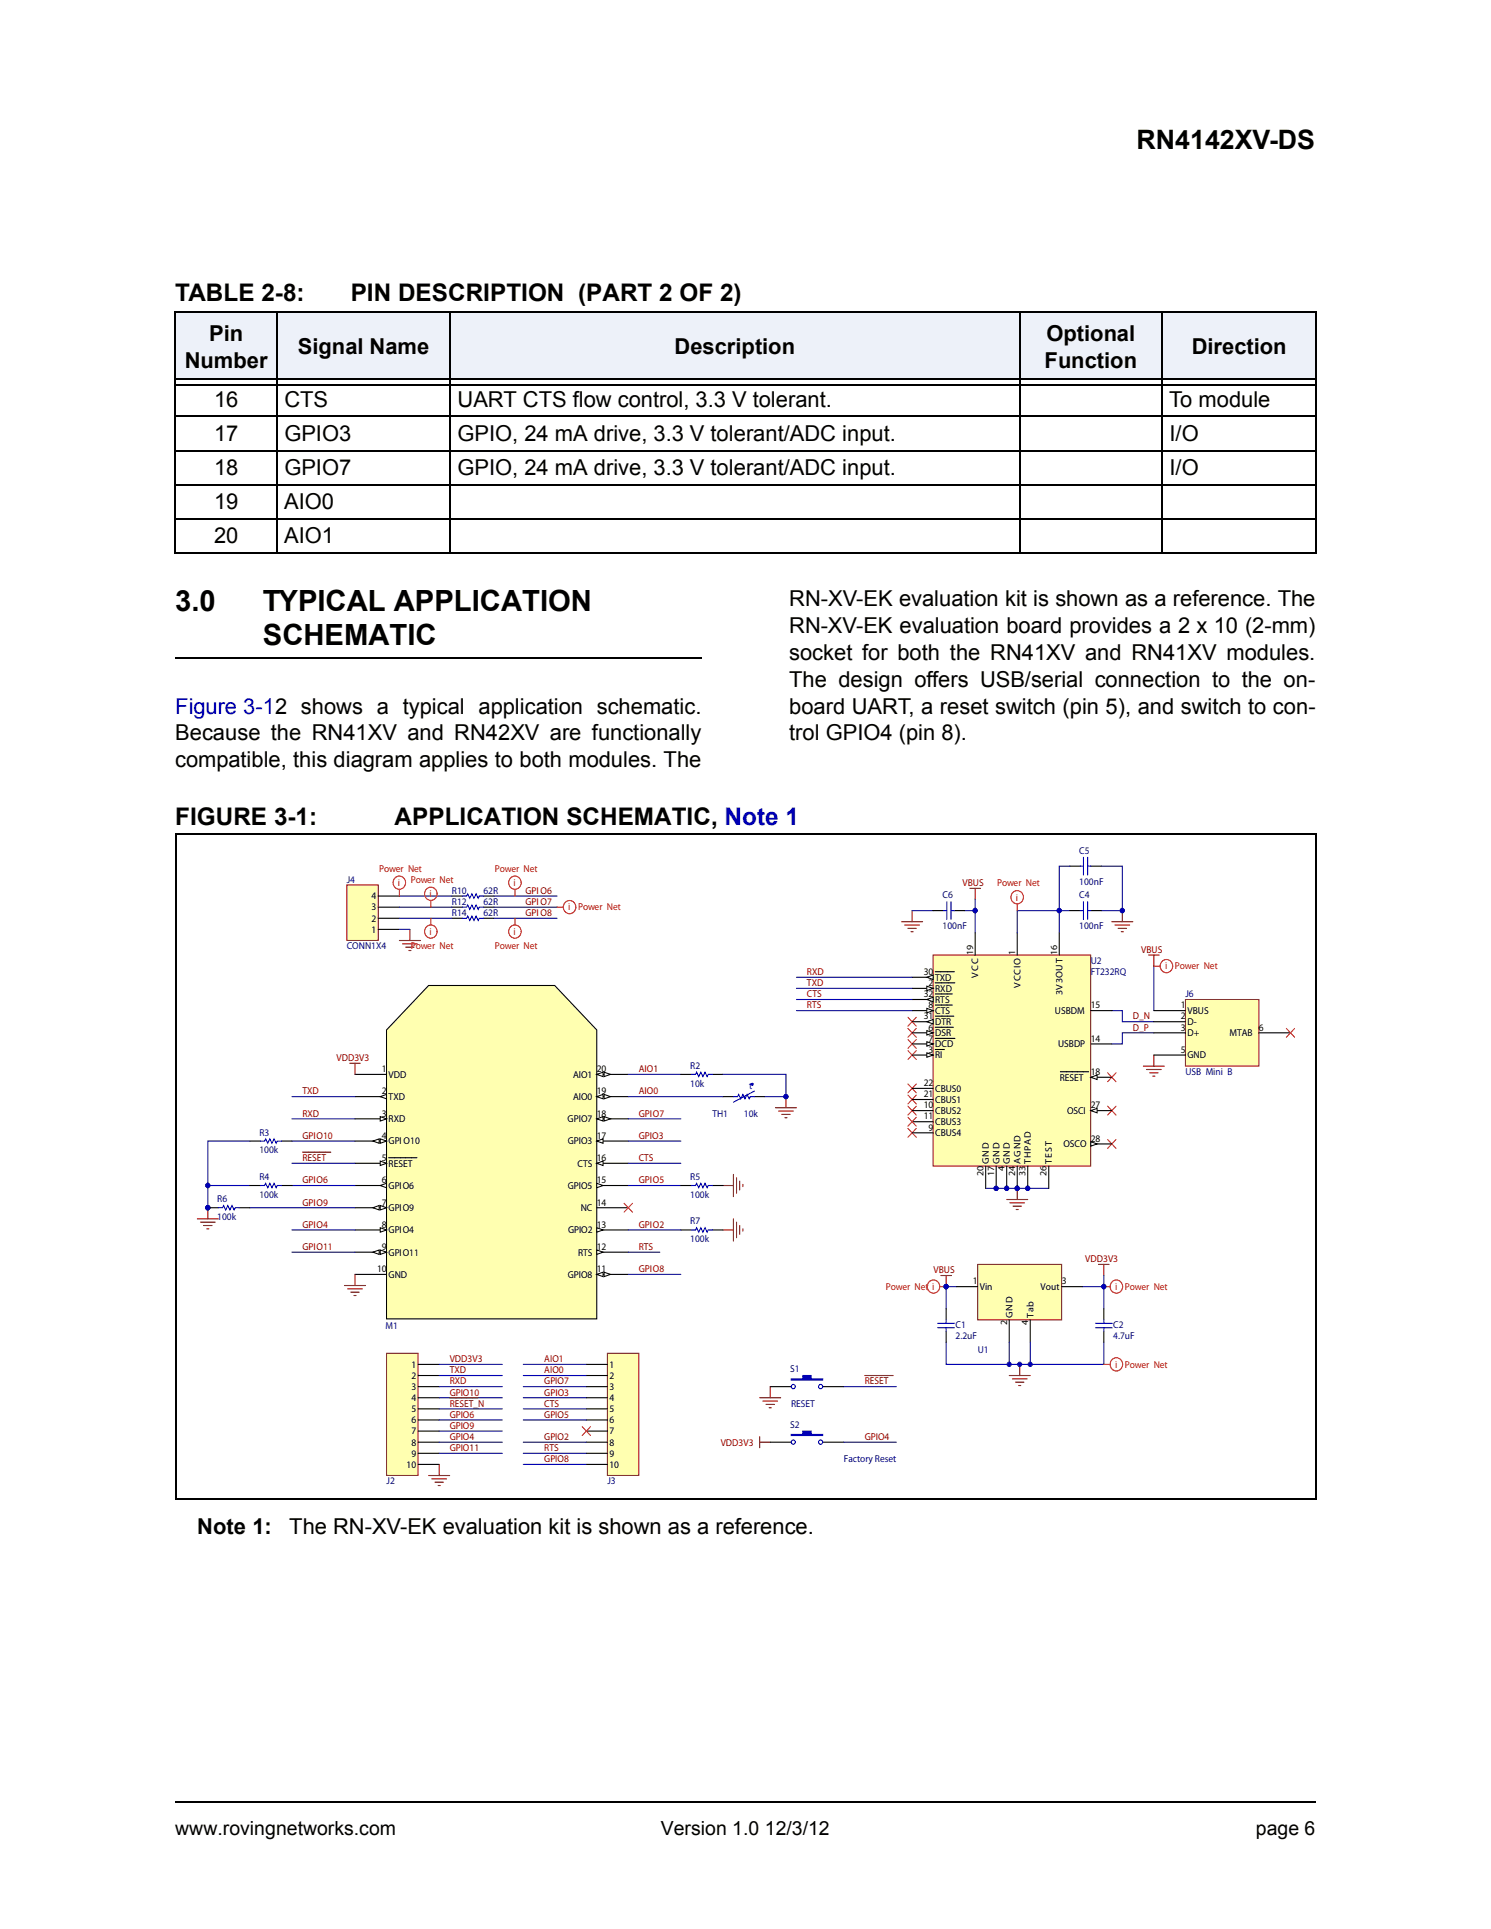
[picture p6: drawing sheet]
<svg xmlns="http://www.w3.org/2000/svg" width="216mm" height="279mm" viewBox="0 0 216 279" stroke-linecap="round" stroke-linejoin="round" font-family="sans-serif">
<path d="M25.4 261.1h165.1" fill="none" stroke="#000" stroke-width=".17"/>
<path d="M25.1 19.1h74v11.1h-74z" fill="#fff"/>
<path d="M25.4 95.2v.1z" fill="#000"/>
<path d="M25.4 95.2h76.2" fill="none" stroke="#000" stroke-width=".17"/>
<g fill="#edf1f9">
<path d="M25.4 45.1h14.8v9.8h-14.8z"/>
<path d="M40.1 45.1h25.2v9.8h-25.2z"/>
<path d="M65.2 45.1h82.5v9.8h-82.5z"/>
<path d="M147.6 45.1h20.8v9.8h-20.8z"/>
<path d="M168.3 45.1h22.4v9.8h-22.4z"/>
</g>
<g fill="none" stroke="#000" stroke-width=".17">
<path d="M25.3 45.1h165.4M25.4 45.2v34.8M25.5 54.9h165M25.5 55.8h165M40.1 45.1v35.1M65.2 45.1v35.1M147.6 45.1v35.1M168.3 45.1v35.1M190.6 45.2v34.8M25.3 60.3h165.4M25.3 65.3h165.4M25.3 70.2h165.4"/>
<path d="M25.3 75.1h165.4M25.3 80.1h165.4"/>
</g>
<path d="M28.5 122.5h159v92.9h-159z" fill="#fff"/>
<path d="M62.1 142.7h18.2l6.1 6.5v41.8h-30.4v-41.8z" fill-rule="evenodd" fill="#ffffb0"/>
<path d="M51.4 155.6h4.6M51.4 158.8h4.6M62.1 142.7h18.2l6.1 6.5v41.8h-30.4v-41.8z" fill="none" stroke="#000" stroke-width=".16"/>
<path d="M55.1 158.8l.9-.3v.7z" fill="#fffcf8"/>
<path d="M55.1 158.8l.9-.3v.7z" fill="none" stroke="#000" stroke-width=".14"/>
<path d="M51.4 162.1h4.6" fill="none" stroke="#000" stroke-width=".16"/>
<path d="M55.1 161.7l.9 .4-.9 .3z" fill="#fffcf8"/>
<path d="M55.1 161.7l.9 .4-.9 .3z" fill="none" stroke="#000" stroke-width=".14"/>
<path d="M51.4 165.3h4.6" fill="none" stroke="#000" stroke-width=".16"/>
<path d="M55.1 165l.9 .3-.9 .3z" fill="#fffcf8"/>
<path d="M55.1 165l.9 .3-.9 .3z" fill="none" stroke="#000" stroke-width=".14"/>
<path d="M54 165.3l.9-.3v.6z" fill="#fffcf8"/>
<path d="M54 165.3l.9-.3v.6z" fill="none" stroke="#000" stroke-width=".14"/>
<path d="M51.4 168.5h4.6" fill="none" stroke="#000" stroke-width=".16"/>
<path d="M55.1 168.2l.9 .3-.9 .3z" fill="#fffcf8"/>
<path d="M55.1 168.2l.9 .3-.9 .3z" fill="none" stroke="#000" stroke-width=".14"/>
<path d="M51.4 171.7h4.6M56.3 167.7h4.1" fill="none" stroke="#000" stroke-width=".16"/>
<path d="M55.1 171.7l.9-.3v.6z" fill="#fffcf8"/>
<path d="M55.1 171.7l.9-.3v.6z" fill="none" stroke="#000" stroke-width=".14"/>
<path d="M51.4 174.9h4.6" fill="none" stroke="#000" stroke-width=".16"/>
<path d="M55.1 174.6l.9 .3-.9 .4z" fill="#fffcf8"/>
<path d="M55.1 174.6l.9 .3-.9 .4z" fill="none" stroke="#000" stroke-width=".14"/>
<path d="M54 174.9l.9-.3v.7z" fill="#fffcf8"/>
<path d="M54 174.9l.9-.3v.7z" fill="none" stroke="#000" stroke-width=".14"/>
<path d="M51.4 178.2h4.6" fill="none" stroke="#000" stroke-width=".16"/>
<path d="M55.1 177.8l.9 .3-.9 .4z" fill="#fffcf8"/>
<path d="M55.1 177.8l.9 .4-.9 .3z" fill="none" stroke="#000" stroke-width=".14"/>
<path d="M51.4 181.4h4.6" fill="none" stroke="#000" stroke-width=".16"/>
<path d="M55.1 181l.9 .4-.9 .3z" fill="#fffcf8"/>
<path d="M55.1 181l.9 .4-.9 .3z" fill="none" stroke="#000" stroke-width=".14"/>
<path d="M54 181.4l.9-.4v.7z" fill="#fffcf8"/>
<path d="M54 181.4l.9-.4v.7z" fill="none" stroke="#000" stroke-width=".14"/>
<path d="M51.4 184.6h4.6M86.4 184.6h4.6" fill="none" stroke="#000" stroke-width=".16"/>
<path d="M86.4 184.6l.9-.3v.6z" fill="#fffcf8"/>
<path d="M86.4 184.6l.9-.3v.6z" fill="none" stroke="#000" stroke-width=".14"/>
<path d="M87.5 184.3l.9 .3-.9 .3z" fill="#fffcf8"/>
<path d="M87.5 184.3l.9 .3-.9 .3z" fill="none" stroke="#000" stroke-width=".14"/>
<path d="M86.4 181.4h4.6" fill="none" stroke="#000" stroke-width=".16"/>
<path d="M86.4 181l.9 .4-.9 .3z" fill="#fffcf8"/>
<path d="M86.4 181l.9 .4-.9 .3z" fill="none" stroke="#000" stroke-width=".14"/>
<path d="M86.4 178.2h4.6" fill="none" stroke="#000" stroke-width=".16"/>
<path d="M86.4 177.8l.9 .3-.9 .4z" fill="#fffcf8"/>
<path d="M86.4 177.8l.9 .4-.9 .3z" fill="none" stroke="#000" stroke-width=".14"/>
<path d="M86.4 174.9h4.6M86.4 171.7h4.6" fill="none" stroke="#000" stroke-width=".16"/>
<path d="M86.4 171.4l.9 .3-.9 .3z" fill="#fffcf8"/>
<path d="M86.4 171.4l.9 .3-.9 .3z" fill="none" stroke="#000" stroke-width=".14"/>
<path d="M86.4 168.5h4.6" fill="none" stroke="#000" stroke-width=".16"/>
<path d="M86.4 168.5l.9-.3v.6z" fill="#fffcf8"/>
<path d="M86.4 168.5l.9-.3v.6z" fill="none" stroke="#000" stroke-width=".14"/>
<path d="M86.4 165.3h4.6" fill="none" stroke="#000" stroke-width=".16"/>
<path d="M86.4 165.3l.9-.3v.6z" fill="#fffcf8"/>
<path d="M86.4 165.3l.9-.3v.6z" fill="none" stroke="#000" stroke-width=".14"/>
<path d="M86.4 162.1h4.6" fill="none" stroke="#000" stroke-width=".16"/>
<path d="M86.4 162.1l.9-.4v.7z" fill="#fffcf8"/>
<path d="M86.4 162.1l.9-.4v.7z" fill="none" stroke="#000" stroke-width=".14"/>
<path d="M87.5 161.7l.9 .4-.9 .3z" fill="#fffcf8"/>
<path d="M87.5 161.7l.9 .4-.9 .3z" fill="none" stroke="#000" stroke-width=".14"/>
<path d="M86.4 158.8h4.6" fill="none" stroke="#000" stroke-width=".16"/>
<path d="M86.4 158.8l.9-.3v.7z" fill="#fffcf8"/>
<path d="M86.4 158.8l.9-.3v.7z" fill="none" stroke="#000" stroke-width=".14"/>
<path d="M87.5 158.5l.9 .3-.9 .4z" fill="#fffcf8"/>
<path d="M87.5 158.5l.9 .3-.9 .4z" fill="none" stroke="#000" stroke-width=".14"/>
<path d="M86.4 155.6h4.6" fill="none" stroke="#000" stroke-width=".16"/>
<path d="M86.4 155.6l.9-.3v.6z" fill="#fffcf8"/>
<path d="M86.4 155.6l.9-.3v.6z" fill="none" stroke="#000" stroke-width=".14"/>
<path d="M87.5 155.3l.9 .3-.9 .3z" fill="#fffcf8"/>
<path d="M87.5 155.3l.9 .3-.9 .3z" fill="none" stroke="#000" stroke-width=".14"/>
<path d="M50.6 154h1.6M51.4 154v1.6M28.6 176.5h3M29 177h2.2M29.5 177.5h1.2M29.9 178h.3M30.1 174.9v1.6M49.9 186.2h3M50.3 186.7h2.2M50.8 187.2h1.2M51.3 187.6h.3M51.4 184.6v1.6" fill="none" stroke="#800000" stroke-width=".16"/>
<path d="M90.4 174.3l1.2 1.3M91.6 174.3l-1.2 1.3" fill="none" stroke="#f00" stroke-width=".14"/>
<circle cx="30.1" cy="174.9" r=".31" fill="#000080"/>
<circle cx="30.1" cy="174.9" r=".31" fill="none" stroke="#000080" stroke-width=".14"/>
<g fill="none" stroke="#000080" stroke-width=".16">
<path d="M42.3 158.8h9.1M91 155.6h7.6M36.2 165.3h-6.1v6.4h6.1M36.2 174.9h15.2M42.3 165.3h9.1M42.3 171.7h9.1M42.3 168.5h9.1M42.3 178.2h9.1M42.3 162.1h9.1M91 165.3h7.6M91 171.7h7.6M91 162.1h7.6"/>
<path d="M91 168.5h7.6M91 178.2h7.6M42.3 181.4h9.1M91 181.4h4.5"/>
</g>
<path d="M43.8 166.9h4.1M104.7 171.7h1.5M104.7 178.2h1.5M106.2 170.1v3.2M106.2 176.5v3.3M106.7 170.6v2.2M106.7 177v2.3M107.1 171.1v1.3M107.1 177.5v1.3M107.6 171.6v.3M107.6 178v.3" fill="none" stroke="#800000" stroke-width=".16"/>
<path d="M98.6 178.2h1.5M98.6 171.7h1.5M103.2 178.2h1.5M103.2 171.7h1.5" fill="none" stroke="#000" stroke-width=".16"/>
<path d="M100.1 178.2h.6l.2-.4 .3 .7 .3-.7 .3 .7 .3-.7 .3 .7 .1-.3h.7M100.1 171.7h.6l.2-.3 .3 .6 .3-.6 .3 .6 .3-.6 .3 .6 .1-.3h.7" fill="none" stroke="#00f" stroke-width=".16"/>
<circle cx="30.1" cy="171.7" r=".31" fill="#000080"/>
<circle cx="30.1" cy="171.7" r=".31" fill="none" stroke="#000080" stroke-width=".14"/>
<path d="M91 184.6h7.6" fill="none" stroke="#000080" stroke-width=".16"/>
<path d="M110 208.1v1.6M110 208.9h1.5" fill="none" stroke="#800000" stroke-width=".16"/>
<path d="M111.5 200.8h3.1M119.1 200.8h3.1" fill="none" stroke="#000" stroke-width=".16"/>
<path d="M114.6 199.7h1.6v-.5h1.3v.5h1.6v.2h-4.5z" fill-rule="evenodd" fill="#00f"/>
<g fill="none" stroke="#00f" stroke-width=".16">
<path d="M114.6 199.7h1.6v-.5h1.3v.5h1.6v.2h-4.5z"/>
<circle cx="114.9" cy="200.8" r=".31"/>
<circle cx="118.8" cy="200.8" r=".31"/>
</g>
<path d="M111.5 208.9h3.1M119.1 208.9h3.1" fill="none" stroke="#000" stroke-width=".16"/>
<path d="M114.6 207.8h1.6v-.5h1.3v.5h1.6v.1h-4.5z" fill-rule="evenodd" fill="#00f"/>
<g fill="none" stroke="#00f" stroke-width=".16">
<path d="M114.6 207.8h1.6v-.5h1.3v.5h1.6v.1h-4.5z"/>
<circle cx="114.9" cy="208.9" r=".31"/>
<circle cx="118.8" cy="208.9" r=".31"/>
</g>
<path d="M30.1 171.7v3.2M122.2 208.9h7.6M122.2 200.8h7.6" fill="none" stroke="#000080" stroke-width=".16"/>
<path d="M125.2 199.2h4.1M110 202.5h3M110.5 202.9h2.1M110.9 203.4h1.2M111.4 203.9h.3M111.5 200.8v1.7" fill="none" stroke="#800000" stroke-width=".16"/>
<circle cx="30.1" cy="171.7" r=".31" fill="#000080"/>
<circle cx="30.1" cy="171.7" r=".31" fill="none" stroke="#000080" stroke-width=".14"/>
<circle cx="30.1" cy="174.9" r=".31" fill="#000080"/>
<circle cx="30.1" cy="174.9" r=".31" fill="none" stroke="#000080" stroke-width=".14"/>
<path d="M30.1 174.9h1.5M34.7 174.9h1.5" fill="none" stroke="#000" stroke-width=".16"/>
<circle cx="30.1" cy="174.9" r=".31" fill="#000080"/>
<circle cx="30.1" cy="174.9" r=".31" fill="none" stroke="#000080" stroke-width=".14"/>
<path d="M31.6 174.9h.6l.2-.3 .3 .7 .3-.7 .3 .7 .3-.7 .3 .7 .2-.4h.6" fill="none" stroke="#00f" stroke-width=".16"/>
<circle cx="30.1" cy="174.9" r=".31" fill="#000080"/>
<circle cx="30.1" cy="174.9" r=".31" fill="none" stroke="#000080" stroke-width=".14"/>
<path d="M98.6 155.6h1.5M103.2 155.6h1.5M104.7 158.8h1.5M109.2 158.8h1.6M36.2 171.7h1.5M36.2 165.3h1.5M40.7 171.7h1.6M40.7 165.3h1.6" fill="none" stroke="#000" stroke-width=".16"/>
<path d="M100.1 155.6h.6l.2-.3 .3 .6 .3-.6 .3 .6 .3-.6 .3 .6 .1-.3h.7M106.2 158.8h.6l.2-.3 .3 .7 .3-.7 .3 .7 .3-.7 .3 .7 .1-.4h.6M109.2 158l-3 1.6M37.7 171.7h.6l.2-.3 .3 .6 .3-.6 .3 .6 .3-.6 .3 .6 .1-.3h.6M37.7 165.3h.6l.2-.3 .3 .6 .3-.6 .3 .6 .3-.6 .3 .6 .1-.3h.6" fill="none" stroke="#00f" stroke-width=".16"/>
<circle cx="108.9" cy="157.1" r=".15" fill="#00f"/>
<circle cx="108.9" cy="157.1" r=".15" fill="none" stroke="#00f" stroke-width=".14"/>
<path d="M91 158.8h13.7M104.7 155.6h9.1v3.2h-3" fill="none" stroke="#000080" stroke-width=".16"/>
<circle cx="113.8" cy="158.8" r=".31" fill="#000080"/>
<circle cx="113.8" cy="158.8" r=".31" fill="none" stroke="#000080" stroke-width=".14"/>
<path d="M113.8 158.8v1.6M112.3 160.4h3M112.7 160.9h2.2M113.2 161.4h1.2M113.7 161.9h.3" fill="none" stroke="#800000" stroke-width=".16"/>
<circle cx="113.8" cy="158.8" r=".31" fill="#000080"/>
<circle cx="113.8" cy="158.8" r=".31" fill="none" stroke="#000080" stroke-width=".14"/>
<path d="M56 196h4.5v17.7h-4.5z" fill="#ffffb0"/>
<path d="M56 196h4.5v17.7h-4.5z" fill="none" stroke="#800000" stroke-width=".14"/>
<path d="M60.6 197.6h3M60.6 199.2h3M60.6 200.8h3M60.6 202.5h3M60.6 204.1h3M60.6 205.7h3M60.6 207.3h3M60.6 208.9h3M60.6 210.5h3M60.6 212.1h3" fill="none" stroke="#000" stroke-width=".16"/>
<path d="M87.9 196h4.6v17.7h-4.6z" fill="#ffffb0"/>
<path d="M87.9 196h4.6v17.7h-4.6z" fill="none" stroke="#800000" stroke-width=".14"/>
<path d="M84.9 197.6h3M84.9 199.2h3M84.9 200.8h3M84.9 202.5h3M84.9 204.1h3M84.9 205.7h3M84.9 207.3h3M84.9 208.9h3M84.9 210.5h3M84.9 212.1h3" fill="none" stroke="#000" stroke-width=".16"/>
<g fill="none" stroke="#000080" stroke-width=".16">
<path d="M63.6 197.6h9.1M63.6 199.2h9.1M75.8 197.6h9.1M75.8 199.2h9.1M63.6 200.8h9.1M63.6 202.5h9.1M63.6 204.1h9.1M63.6 205.7h9.1M63.6 210.5h9.1M63.6 208.9h9.1M63.6 207.3h9.1M75.8 200.8h9.1"/>
<path d="M75.8 202.5h9.1M75.8 204.1h9.1M75.8 205.7h9.1M75.8 210.5h9.1M75.8 208.9h9.1M75.8 212.1h9.1"/>
</g>
<path d="M84.3 206.6l1.2 1.3M85.5 206.6l-1.2 1.3" fill="none" stroke="#f00" stroke-width=".14"/>
<path d="M62.1 213.7h3M62.5 214.2h2.2M63 214.7h1.2M63.4 215.2h.3M63.6 212.1v1.6M65.1 202.5h4.1" fill="none" stroke="#800000" stroke-width=".16"/>
<path d="M50.2 128.2h4.6v8h-4.6z" fill="#ffffb0"/>
<path d="M50.2 128.2h4.6v8h-4.6z" fill="none" stroke="#800000" stroke-width=".14"/>
<path d="M54.8 134.6h3M54.8 133h3M54.8 131.4h3M54.8 129.8h3M65.4 133h1.6M65.4 131.4h1.6M65.4 129.8h1.6M70 133h1.5M70 131.4h1.5M70 129.8h1.5" fill="none" stroke="#000" stroke-width=".16"/>
<path d="M67 129.8h.6l.1-.3 .3 .6 .3-.6 .3 .6 .3-.6 .3 .6 .2-.3h.6M67 131.4h.6l.1-.3 .3 .6 .3-.6 .3 .6 .3-.6 .3 .6 .2-.3h.6M67 133h.6l.1-.3 .3 .6 .3-.6 .3 .6 .3-.6 .3 .6 .2-.3h.6" fill="none" stroke="#00f" stroke-width=".16"/>
<path d="M57.8 136.2h3.1M58.3 136.7h2.1M58.7 137.2h1.3M59.2 137.7h.3M59.4 134.6v1.6M161 133.5h3M161.5 134h2.1M161.9 134.5h1.2M162.4 135h.3M162.5 131.9v1.6M166.3 138.3h1.5M167.1 138.3v1.6" fill="none" stroke="#800000" stroke-width=".16"/>
<path d="M57.8 133h7.6M57.8 129.8h7.6M57.8 134.6h1.6M57.8 131.4h7.6M71.5 133h9.2M71.5 131.4h9.2M71.5 129.8h9.2M167.1 139.9v6.5" fill="none" stroke="#000080" stroke-width=".16"/>
<g fill="none" stroke="#f00" stroke-width=".16">
<path d="M57.8 128.8v1M62.4 130.4v1M62.4 133v1M74.6 128.8v1M74.6 133v1M80.7 131.4h.9"/>
<circle cx="57.8" cy="127.9" r=".93"/>
<circle cx="62.4" cy="134.9" r=".93"/>
<circle cx="62.4" cy="129.5" r=".93"/>
<circle cx="74.5" cy="134.9" r=".93"/>
<circle cx="74.5" cy="127.9" r=".93"/>
<circle cx="82.5" cy="131.4" r=".93"/>
</g>
<circle cx="162.5" cy="131.9" r=".31" fill="#000080"/>
<circle cx="162.5" cy="131.9" r=".31" fill="none" stroke="#000080" stroke-width=".14"/>
<g fill="none" stroke="#f00" stroke-width=".14">
<path d="M131.5 157l1.2 1.3M131.5 158.6l1.2 1.3M132.7 157l-1.2 1.3M132.7 158.6l-1.2 1.3M160.4 155.4l1.2 1.3M161.6 155.4l-1.2 1.3M131.5 160.2l1.2 1.3M131.5 163.4l1.2 1.3M132.7 160.2l-1.2 1.3M132.7 163.4l-1.2 1.3M160.4 160.2l1.2 1.3M160.4 165l1.2 1.3"/>
<path d="M161.6 160.2l-1.2 1.3M161.6 165l-1.2 1.3"/>
</g>
<path d="M142.7 172.1h9.2" fill="none" stroke="#000080" stroke-width=".16"/>
<path d="M145.8 173.7h3M146.2 174.2h2.2M146.7 174.7h1.2M147.1 175.2h.3M147.3 172.1v1.6" fill="none" stroke="#800000" stroke-width=".16"/>
<circle cx="147.3" cy="172.1" r=".31" fill="#000080"/>
<circle cx="147.3" cy="172.1" r=".31" fill="none" stroke="#000080" stroke-width=".14"/>
<path d="M130.6 133.5h3M131 134h2.1M131.5 134.5h1.2M131.9 135h.3M132.1 131.9v1.6M140.4 128.7h1.6M141.2 128.7v1.6M165.6 154.4h3M166 154.9h2.1M166.5 155.4h1.2M166.9 155.9h.3M167.1 152.8v1.6" fill="none" stroke="#800000" stroke-width=".16"/>
<path d="M131.5 147.3l1.2 1.3M131.5 149l1.2 1.2M131.5 150.6l1.2 1.3M131.5 152.2l1.2 1.3M132.7 147.3l-1.2 1.3M132.7 149l-1.2 1.2M132.7 150.6l-1.2 1.3M132.7 152.2l-1.2 1.3" fill="none" stroke="#f00" stroke-width=".14"/>
<path d="M132.1 131.9h3M141.2 130.3v1.6h-1.5M161 146.4h1.5v1.6h4.6M167.1 149.6h-4.6v1.6h-1.5" fill="none" stroke="#000080" stroke-width=".16"/>
<circle cx="141.2" cy="131.9" r=".31" fill="#000080"/>
<circle cx="141.2" cy="131.9" r=".31" fill="none" stroke="#000080" stroke-width=".14"/>
<path d="M154.9 131.9h-1.5v3.2" fill="none" stroke="#000080" stroke-width=".16"/>
<circle cx="153.4" cy="131.9" r=".31" fill="#000080"/>
<circle cx="153.4" cy="131.9" r=".31" fill="none" stroke="#000080" stroke-width=".14"/>
<path d="M141.2 131.9v3.2" fill="none" stroke="#000080" stroke-width=".16"/>
<circle cx="141.2" cy="131.9" r=".31" fill="#000080"/>
<circle cx="141.2" cy="131.9" r=".31" fill="none" stroke="#000080" stroke-width=".14"/>
<path d="M135.1 138.3h22.8v30.6h-22.8z" fill="#ffffb0"/>
<path d="M135.1 138.3h22.8v30.6h-22.8z" fill="none" stroke="#800000" stroke-width=".14"/>
<path d="M158 156h3" fill="none" stroke="#000" stroke-width=".16"/>
<path d="M158 156l.9-.3v.7z" fill="#fffcf8"/>
<path d="M158 156l.9-.3v.7z" fill="none" stroke="#000" stroke-width=".14"/>
<path d="M153.4 135.1v3.2M153.5 155.2h4.1M158 151.2h3M158 146.4h3M144.3 168.9v3.2" fill="none" stroke="#000" stroke-width=".16"/>
<circle cx="144.2" cy="172.1" r=".31" fill="#000080"/>
<circle cx="144.2" cy="172.1" r=".31" fill="none" stroke="#000080" stroke-width=".14"/>
<path d="M147.3 135.1v3.2M132.1 159.3h3M132.1 157.6h3M132.1 152.8h3M132.1 160.9h3M132.1 162.5h3M132.1 164.1h3M142.7 168.9v3.2" fill="none" stroke="#000" stroke-width=".16"/>
<path d="M134.2 152.5l.9 .3-.9 .3z" fill="#fffcf8"/>
<path d="M134.2 152.5l.9 .3-.9 .3z" fill="none" stroke="#000" stroke-width=".14"/>
<path d="M132.1 151.2h3M135.4 152h1.3" fill="none" stroke="#000" stroke-width=".16"/>
<path d="M134.2 150.9l.9 .3-.9 .3z" fill="#fffcf8"/>
<path d="M134.2 150.9l.9 .3-.9 .3z" fill="none" stroke="#000" stroke-width=".14"/>
<path d="M132.1 149.6h3M135.4 150.4h2.9" fill="none" stroke="#000" stroke-width=".16"/>
<path d="M134.2 149.3l.9 .3-.9 .3z" fill="#fffcf8"/>
<path d="M134.2 149.3l.9 .3-.9 .3z" fill="none" stroke="#000" stroke-width=".14"/>
<path d="M132.1 148h3M135.4 148.8h2.6" fill="none" stroke="#000" stroke-width=".16"/>
<path d="M134.2 148l.9-.3v.6z" fill="#fffcf8"/>
<path d="M134.2 148l.9-.3v.6z" fill="none" stroke="#000" stroke-width=".14"/>
<path d="M132.1 146.4h3M135.4 147.2h2.7" fill="none" stroke="#000" stroke-width=".16"/>
<path d="M134.2 146.1l.9 .3-.9 .3z" fill="#fffcf8"/>
<path d="M134.2 146.1l.9 .3-.9 .3z" fill="none" stroke="#000" stroke-width=".14"/>
<path d="M132.1 144.8h3M135.4 145.6h2.5" fill="none" stroke="#000" stroke-width=".16"/>
<path d="M134.2 144.8l.9-.4v.7z" fill="#fffcf8"/>
<path d="M134.2 144.8l.9-.4v.7z" fill="none" stroke="#000" stroke-width=".14"/>
<path d="M132.1 143.2h3M135.4 144h2.5" fill="none" stroke="#000" stroke-width=".16"/>
<path d="M134.2 142.8l.9 .4-.9 .3z" fill="#fffcf8"/>
<path d="M134.2 142.8l.9 .4-.9 .3z" fill="none" stroke="#000" stroke-width=".14"/>
<path d="M132.1 141.6h3M135.4 142.4h2.9" fill="none" stroke="#000" stroke-width=".16"/>
<path d="M134.2 141.5l.9-.3v.7z" fill="#fffcf8"/>
<path d="M134.2 141.6l.9-.4v.7z" fill="none" stroke="#000" stroke-width=".14"/>
<path d="M141.2 135.1v3.2M135.4 140.7h2.8M158 160.9h3" fill="none" stroke="#000" stroke-width=".16"/>
<path d="M158 160.9l.9-.4v.7z" fill="#fffcf8"/>
<path d="M158 160.9l.9-.4v.7z" fill="none" stroke="#000" stroke-width=".14"/>
<path d="M158 165.7h3" fill="none" stroke="#000" stroke-width=".16"/>
<path d="M158 165.4l.9 .3-.9 .3z" fill="#fffcf8"/>
<path d="M158 165.4l.9 .3-.9 .3z" fill="none" stroke="#000" stroke-width=".14"/>
<path d="M147.3 168.9v3.2" fill="none" stroke="#000" stroke-width=".16"/>
<circle cx="147.3" cy="172.1" r=".31" fill="#000080"/>
<circle cx="147.3" cy="172.1" r=".31" fill="none" stroke="#000080" stroke-width=".14"/>
<path d="M145.8 168.9v3.2M151.9 168.9v3.2" fill="none" stroke="#000" stroke-width=".16"/>
<circle cx="145.8" cy="172.1" r=".31" fill="#000080"/>
<circle cx="145.8" cy="172.1" r=".31" fill="none" stroke="#000080" stroke-width=".14"/>
<path d="M148.8 168.9v3.2" fill="none" stroke="#000" stroke-width=".16"/>
<circle cx="148.8" cy="172.1" r=".31" fill="#000080"/>
<circle cx="148.8" cy="172.1" r=".31" fill="none" stroke="#000080" stroke-width=".14"/>
<circle cx="144.2" cy="172.1" r=".31" fill="#000080"/>
<circle cx="144.2" cy="172.1" r=".31" fill="none" stroke="#000080" stroke-width=".14"/>
<circle cx="147.3" cy="172.1" r=".31" fill="#000080"/>
<circle cx="147.3" cy="172.1" r=".31" fill="none" stroke="#000080" stroke-width=".14"/>
<circle cx="145.8" cy="172.1" r=".31" fill="#000080"/>
<circle cx="145.8" cy="172.1" r=".31" fill="none" stroke="#000080" stroke-width=".14"/>
<circle cx="148.8" cy="172.1" r=".31" fill="#000080"/>
<circle cx="148.8" cy="172.1" r=".31" fill="none" stroke="#000080" stroke-width=".14"/>
<path d="M159.5 125.5h3v6.4h-3" fill="none" stroke="#000080" stroke-width=".16"/>
<circle cx="162.5" cy="131.9" r=".31" fill="#000080"/>
<circle cx="162.5" cy="131.9" r=".31" fill="none" stroke="#000080" stroke-width=".14"/>
<path d="M135.1 131.9h1.5M138.2 131.9h1.5M154.9 125.5h1.5M154.9 131.9h1.5M158 125.5h1.5M158 131.9h1.5" fill="none" stroke="#000" stroke-width=".16"/>
<path d="M136.6 131.9h.5M137.1 130.6v2.6M137.7 130.6v2.6M137.7 131.9h.5M156.4 125.5h.5M156.4 131.9h.5M156.9 124.2v2.5M156.9 130.6v2.6M157.5 125.5h.5M157.5 131.9h.5M157.5 124.2v2.5M157.5 130.6v2.6" fill="none" stroke="#00f" stroke-width=".16"/>
<path d="M171.6 144.8h10.7v9.6h-10.7z" fill="#ffffb0"/>
<path d="M171.6 144.8h10.7v9.6h-10.7z" fill="none" stroke="#800000" stroke-width=".14"/>
<path d="M167.1 152.8h4.5M167.1 149.6h4.5M167.1 148h4.5M167.1 146.4h4.5M182.3 149.6h4.6" fill="none" stroke="#000" stroke-width=".16"/>
<path d="M131.5 161.8l1.2 1.3M132.7 161.8l-1.2 1.3" fill="none" stroke="#f00" stroke-width=".14"/>
<path d="M154.9 125.5h-1.5v6.4h-6.1v3.2" fill="none" stroke="#000080" stroke-width=".16"/>
<circle cx="153.4" cy="131.9" r=".31" fill="#000080"/>
<circle cx="153.4" cy="131.9" r=".31" fill="none" stroke="#000080" stroke-width=".14"/>
<g fill="none" stroke="#f00" stroke-width=".16">
<path d="M147.3 130.9v1M167.1 139.9h.9"/>
<circle cx="147.3" cy="130" r=".93"/>
<circle cx="168.9" cy="139.9" r=".93"/>
</g>
<path d="M186.3 149l1.2 1.2M187.5 149l-1.2 1.2" fill="none" stroke="#f00" stroke-width=".14"/>
<path d="M115.3 141.6h16.8M115.3 143.2h16.8M115.3 144.8h16.8M115.3 146.4h16.8M137 194.4v3.2h22.8v-3.2" fill="none" stroke="#000080" stroke-width=".16"/>
<path d="M146.1 199.2h3.1M146.6 199.7h2.1M147.7 197.6v1.6M159.1 183.1h1.5M159.8 183.1v1.6M147.1 200.2h1.2M147.5 200.7h.3" fill="none" stroke="#800000" stroke-width=".16"/>
<circle cx="147.6" cy="197.6" r=".31" fill="#000080"/>
<circle cx="147.6" cy="197.6" r=".31" fill="none" stroke="#000080" stroke-width=".14"/>
<g fill="none" stroke="#f00" stroke-width=".16">
<path d="M159.8 197.6h1M159.8 186.4h1"/>
<circle cx="161.6" cy="186.4" r=".93"/>
<circle cx="161.6" cy="197.6" r=".93"/>
</g>
<circle cx="159.8" cy="186.3" r=".31" fill="#000080"/>
<circle cx="159.8" cy="186.4" r=".31" fill="none" stroke="#000080" stroke-width=".14"/>
<g fill="none" stroke="#f00" stroke-width=".16">
<path d="M136.1 186.4h.9"/>
<circle cx="135.1" cy="186.4" r=".93"/>
</g>
<circle cx="137" cy="186.3" r=".31" fill="#000080"/>
<circle cx="137" cy="186.4" r=".31" fill="none" stroke="#000080" stroke-width=".14"/>
<path d="M136.2 184.7h1.6M137 184.7v1.7" fill="none" stroke="#800000" stroke-width=".16"/>
<circle cx="137" cy="186.3" r=".31" fill="#000080"/>
<circle cx="137" cy="186.4" r=".31" fill="none" stroke="#000080" stroke-width=".14"/>
<path d="M137 186.4h1.5M159.8 184.7v4.9" fill="none" stroke="#000080" stroke-width=".16"/>
<path d="M159.8 189.6v1.6M159.8 192.8v1.6" fill="none" stroke="#000" stroke-width=".16"/>
<path d="M158.6 191.7h2.5M158.6 192.3h2.5M159.8 191.2v.5M159.8 192.3v.5" fill="none" stroke="#00f" stroke-width=".16"/>
<circle cx="137" cy="186.3" r=".31" fill="#000080"/>
<circle cx="137" cy="186.4" r=".31" fill="none" stroke="#000080" stroke-width=".14"/>
<path d="M137 186.4v3.2" fill="none" stroke="#000080" stroke-width=".16"/>
<circle cx="137" cy="186.3" r=".31" fill="#000080"/>
<circle cx="137" cy="186.4" r=".31" fill="none" stroke="#000080" stroke-width=".14"/>
<path d="M137 189.6v1.6M137 192.8v1.6" fill="none" stroke="#000" stroke-width=".16"/>
<path d="M135.8 192.3h2.4M135.8 191.7h2.4M137 191.2v.5M137 192.3v.5" fill="none" stroke="#00f" stroke-width=".16"/>
<path d="M141.6 183.1h12.1v8.1h-12.1z" fill="#ffffb0"/>
<path d="M141.6 183.1h12.1v8.1h-12.1z" fill="none" stroke="#800000" stroke-width=".14"/>
<path d="M138.5 186.4h3.1M146.1 191.2v3.2M149.2 191.2v3.2M153.7 186.4h3.1" fill="none" stroke="#000" stroke-width=".16"/>
<path d="M146.1 194.4v3.2" fill="none" stroke="#000080" stroke-width=".16"/>
<circle cx="146.1" cy="197.6" r=".31" fill="#000080"/>
<circle cx="146.1" cy="197.6" r=".31" fill="none" stroke="#000080" stroke-width=".14"/>
<path d="M149.2 194.4v3.2" fill="none" stroke="#000080" stroke-width=".16"/>
<circle cx="149.2" cy="197.6" r=".31" fill="#000080"/>
<circle cx="149.2" cy="197.6" r=".31" fill="none" stroke="#000080" stroke-width=".14"/>
<path d="M156.8 186.4h3" fill="none" stroke="#000080" stroke-width=".16"/>
<circle cx="159.8" cy="186.3" r=".31" fill="#000080"/>
<circle cx="159.8" cy="186.4" r=".31" fill="none" stroke="#000080" stroke-width=".14"/>
<path d="M25.5 120.7h165.1M25.5 120.7v96.4M190.5 120.7v96.5M25.4 217.1h165.1" fill="none" stroke="#000" stroke-width=".17"/>
<g font-size="4.2">
<text x="25.4" y="88.5">3.0</text>
<text x="38.1" y="88.5">TYPICAL APPLICATION</text>
<text x="38.1" y="93.5">SCHEMATIC</text>
</g>
<text font-size="3.9" x="164.6" y="21.7">RN4142XV-DS</text>
<g font-size="3.5">
<text x="25.4" y="43.6">TABLE 2-8:</text>
<text x="50.8" y="43.6">PIN DESCRIPTION (PART 2 OF 2)</text>
<text x="25.4" y="119.5">FIGURE 3-1:</text>
<text x="57.1" y="119.5">APPLICATION SCHEMATIC, Note 1</text>
</g>
<g font-size="3.2">
<text x="26.8" y="53.3">Number</text>
<text x="30.3" y="49.4">Pin</text>
<text x="43.1" y="51.3">Signal Name</text>
<text x="97.7" y="51.3">Description</text>
<text x="151.3" y="53.3">Function</text>
<text x="151.5" y="49.4">Optional</text>
<text x="172.6" y="51.3">Direction</text>
<text x="31" y="58.9">16</text>
<text x="41.2" y="58.9">CTS</text>
<text x="66.3" y="58.9">UART CTS flow control, 3.3 V tolerant.</text>
<text x="169.3" y="58.9">To module</text>
<text x="31" y="63.9">17</text>
<text x="41.2" y="63.9">GPIO3</text>
<text x="66.3" y="63.9">GPIO, 24 mA drive, 3.3 V tolerant/ADC input.</text>
<text x="169.4" y="63.9">I/O</text>
<text x="31" y="68.8">18</text>
<text x="41.2" y="68.8">GPIO7</text>
<text x="66.3" y="68.8">GPIO, 24 mA drive, 3.3 V tolerant/ADC input.</text>
<text x="169.4" y="68.8">I/O</text>
<text x="31" y="73.7">19</text>
<text x="41.2" y="73.7">AIO0</text>
<text x="31" y="78.7">20</text>
<text x="41.2" y="78.7">AIO1</text>
<text x="114.3" y="87.8">RN-XV-EK evaluation kit is shown as a reference. The</text>
<text x="114.3" y="91.7">RN-XV-EK evaluation board provides a 2 x 10 (2-mm)</text>
<text x="114.3" y="95.6">socket for both the RN41XV and RN41XV modules.</text>
<text x="114.3" y="99.5">The design offers USB/serial connection to the on-</text>
<text x="25.4" y="107.3">Because the RN41XV and RN42XV are functionally</text>
<text x="114.3" y="103.4">board UART, a reset switch (pin 5), and switch to con-</text>
<text x="114.3" y="107.3">trol GPIO4 (pin 8).</text>
<text x="25.4" y="111.1">compatible, this diagram applies to both modules. The</text>
<text x="28.6" y="222.1">Note 1:</text>
<text x="41.9" y="222.1">The RN-XV-EK evaluation kit is shown as a reference.</text>
</g>
<text font-size="3.2" fill="#00f" x="25.4" y="103.4">Figure 3-12 shows a typical application schematic.</text>
<g font-size="2.8">
<text x="25.4" y="265.8">www.rovingnetworks.com</text>
<text x="95.7" y="265.8">Version 1.0 12/3/12</text>
<text x="181.9" y="265.8">page 6</text>
</g>
<g font-size="1.4" fill="#000080">
<text x="156.3" y="123.7">C5</text>
<text x="50.2" y="127.9">J4</text>
<text x="65.4" y="129.5">R10</text>
<text x="65.4" y="131.1">R12</text>
<text x="70" y="129.5">62R</text>
<text x="70" y="131.1">62R</text>
<text x="136.5" y="130.1">C6</text>
<text x="156.3" y="128.2">100nF</text>
<text x="156.3" y="130.1">C4</text>
<text x="50.2" y="137.5">CONN1X4</text>
<text x="65.4" y="132.7">R14</text>
<text x="70" y="132.7">62R</text>
<text x="136.5" y="134.6">100nF</text>
<text x="156.3" y="134.6">100nF</text>
<text x="158" y="141.2">FT232RQ</text>
<text x="158" y="139.6">U2</text>
<text x="171.6" y="144.4">J6</text>
<text x="100" y="154.8">R2</text>
<text x="171.6" y="155.7">USB Mini B</text>
<text x="100" y="157.4">10k</text>
<text x="103.2" y="161.7">TH1</text>
<text x="107.7" y="161.7">10k</text>
<text x="37.6" y="167">100k</text>
<text x="37.6" y="164.5">R3</text>
<text x="37.6" y="173.5">100k</text>
<text x="37.6" y="170.9">R4</text>
<text x="100" y="173.5">100k</text>
<text x="100" y="170.9">R5</text>
<text x="31.5" y="176.7">100k</text>
<text x="31.5" y="174.1">R6</text>
<text x="100" y="179.9">100k</text>
<text x="100" y="177.3">R7</text>
<text x="55.8" y="192.5">M1</text>
<text x="138.4" y="193.9">2.2uF</text>
<text x="138.4" y="192.3">C1</text>
<text x="141.6" y="196">U1</text>
<text x="161.2" y="193.9">4.7uF</text>
<text x="161.2" y="192.3">C2</text>
<text x="114.4" y="198.7">S1</text>
<text x="114.6" y="203.7">RESET</text>
<text x="114.4" y="206.8">S2</text>
<text x="56" y="215">J2</text>
<text x="87.9" y="215">J3</text>
<text x="122.2" y="211.8">Factory Reset</text>
</g>
<g font-size="1.4">
<text x="53.8" y="131.9">3</text>
<text x="53.8" y="130.3">4</text>
<text x="53.8" y="135.1">1</text>
<text x="53.8" y="133.5">2</text>
<text x="133.7" y="141.2">30</text>
<text x="134.4" y="142.8">2</text>
<text x="135.4" y="143.6">RXD</text>
<text x="135.4" y="142">TXD</text>
<text x="140.9" y="138.3" transform="rotate(-90 140.9 138.3)">19</text>
<text x="141.7" y="141.6" transform="rotate(-90 141.7 141.6)">V CC</text>
<text x="147" y="138.3" transform="rotate(-90 147 138.3)">1</text>
<text x="147.8" y="143.2" transform="rotate(-90 147.8 143.2)">V CCIO</text>
<text x="153.1" y="138.3" transform="rotate(-90 153.1 138.3)">16</text>
<text x="133.7" y="147.7">31</text>
<text x="133.7" y="144.4">32</text>
<text x="134.4" y="149.3">6</text>
<text x="134.4" y="146.1">8</text>
<text x="135.4" y="148.5">DTR</text>
<text x="135.4" y="146.9">CTS</text>
<text x="135.4" y="145.2">RTS</text>
<text x="152.8" y="146.9">USBDM</text>
<text x="153.8" y="144.1" transform="rotate(-90 153.8 144.1)">3V 3OUT</text>
<text x="158" y="146.1">15</text>
<text x="171" y="149.3">3</text>
<text x="171" y="147.7">2</text>
<text x="171" y="146.1">1</text>
<text x="172" y="148.5">D-</text>
<text x="172" y="146.9">VBUS</text>
<text x="182.3" y="149.3">6</text>
<text x="55.3" y="155.3">1</text>
<text x="86.4" y="155.3">20</text>
<text x="134.4" y="152.5">3</text>
<text x="134.4" y="150.9">7</text>
<text x="135.4" y="153.3">RI</text>
<text x="135.4" y="151.7">DCD</text>
<text x="135.4" y="150.1">DSR</text>
<text x="153.2" y="151.7">USBDP</text>
<text x="158" y="155.7">18</text>
<text x="158" y="150.9">14</text>
<text x="171" y="152.5">5</text>
<text x="172" y="153.3">GND</text>
<text x="172" y="150.1">D+</text>
<text x="178" y="150.1">MTAB</text>
<text x="55.3" y="158.5">2</text>
<text x="55.3" y="161.7">3</text>
<text x="56.3" y="156.1">VDD</text>
<text x="56.3" y="159.3">TXD</text>
<text x="83" y="159.3">AIO0</text>
<text x="83" y="156.1">AIO1</text>
<text x="86.4" y="158.5">19</text>
<text x="86.4" y="161.7">18</text>
<text x="133.7" y="160.5">10</text>
<text x="133.7" y="158.9">21</text>
<text x="133.7" y="157.3">22</text>
<text x="135.4" y="161.3">CBUS2</text>
<text x="135.4" y="159.7">CBUS1</text>
<text x="135.4" y="158.1">CBUS0</text>
<text x="153.4" y="156.5">RESET</text>
<text x="154.5" y="161.3">OSCI</text>
<text x="158" y="160.5">27</text>
<text x="55.3" y="165">4</text>
<text x="56.3" y="162.5">RXD</text>
<text x="56.3" y="165.8">GPI O10</text>
<text x="82.2" y="162.5">GPIO7</text>
<text x="82.2" y="165.8">GPIO3</text>
<text x="86.4" y="165">17</text>
<text x="133.7" y="162.1">11</text>
<text x="134.4" y="163.8">9</text>
<text x="135.4" y="163">CBUS3</text>
<text x="135.4" y="164.6">CBUS4</text>
<text x="154" y="166.2">OSCO</text>
<text x="158" y="165.4">28</text>
<text x="55.3" y="168.2">5</text>
<text x="55.3" y="171.4">6</text>
<text x="56.3" y="169">RESET</text>
<text x="56.3" y="172.2">GPIO6</text>
<text x="82.2" y="172.2">GPIO5</text>
<text x="83.6" y="169">CTS</text>
<text x="86.4" y="171.4">15</text>
<text x="86.4" y="168.2">16</text>
<text x="142.4" y="170.4" transform="rotate(-90 142.4 170.4)">20</text>
<text x="143.2" y="168.6" transform="rotate(-90 143.2 168.6)">GND</text>
<text x="143.9" y="170.4" transform="rotate(-90 143.9 170.4)">17</text>
<text x="144.7" y="168.6" transform="rotate(-90 144.7 168.6)">GND</text>
<text x="145.5" y="169.6" transform="rotate(-90 145.5 169.6)">4</text>
<text x="146.2" y="168.6" transform="rotate(-90 146.2 168.6)">GND</text>
<text x="147" y="170.4" transform="rotate(-90 147 170.4)">24</text>
<text x="147.8" y="168.6" transform="rotate(-90 147.8 168.6)">AGND</text>
<text x="148.5" y="170.4" transform="rotate(-90 148.5 170.4)">33</text>
<text x="149.3" y="168.6" transform="rotate(-90 149.3 168.6)">THPAD</text>
<text x="151.6" y="170.4" transform="rotate(-90 151.6 170.4)">26</text>
<text x="152.3" y="168.6" transform="rotate(-90 152.3 168.6)">TEST</text>
<text x="55.3" y="174.6">7</text>
<text x="55.3" y="177.8">8</text>
<text x="56.3" y="175.4">GPIO9</text>
<text x="56.3" y="178.6">GPIO4</text>
<text x="82.3" y="178.6">GPIO2</text>
<text x="84.1" y="175.4">NC</text>
<text x="86.4" y="177.8">13</text>
<text x="86.4" y="174.6">14</text>
<text x="54.6" y="184.3">10</text>
<text x="55.3" y="181">9</text>
<text x="56.3" y="181.9">GPIO11</text>
<text x="56.3" y="185.1">GND</text>
<text x="82.2" y="185.1">GPIO8</text>
<text x="83.7" y="181.9">RTS</text>
<text x="86.4" y="184.3">11</text>
<text x="86.4" y="181">12</text>
<text x="140.9" y="186">1</text>
<text x="141.9" y="186.8">Vin</text>
<text x="145.8" y="191.9" transform="rotate(-90 145.8 191.9)">2</text>
<text x="146.6" y="190.9" transform="rotate(-90 146.6 190.9)">GND</text>
<text x="148.9" y="191.9" transform="rotate(-90 148.9 191.9)">4</text>
<text x="149.6" y="190.9" transform="rotate(-90 149.6 190.9)">Tab</text>
<text x="150.7" y="186.8">Vout</text>
<text x="153.7" y="186">3</text>
<text x="59.6" y="198.1">1</text>
<text x="59.6" y="199.7">2</text>
<text x="59.6" y="201.3">3</text>
<text x="59.6" y="202.9">4</text>
<text x="88.3" y="198.1">1</text>
<text x="88.3" y="199.7">2</text>
<text x="88.3" y="201.3">3</text>
<text x="88.3" y="202.9">4</text>
<text x="59.6" y="204.5">5</text>
<text x="59.6" y="206.2">6</text>
<text x="59.6" y="207.8">7</text>
<text x="59.6" y="209.4">8</text>
<text x="88.3" y="204.5">5</text>
<text x="88.3" y="206.2">6</text>
<text x="88.3" y="207.8">7</text>
<text x="88.3" y="209.4">8</text>
<text x="58.9" y="212.6">10</text>
<text x="59.6" y="211">9</text>
<text x="88.3" y="211">9</text>
<text x="88.3" y="212.6">10</text>
</g>
<g font-size="1.4" fill="#f00">
<text x="54.9" y="126.2">Power Net</text>
<text x="57.6" y="128.3">i</text>
<text x="59.5" y="127.9">Power Net</text>
<text x="62.2" y="129.9">i</text>
<text x="71.6" y="126.2">Power Net</text>
<text x="74.4" y="128.3">i</text>
<text x="82.3" y="131.9">i</text>
<text x="83.7" y="131.9">Power Net</text>
<text x="144.4" y="128.4">Power Net</text>
<text x="147.1" y="130.4">i</text>
<text x="59.5" y="137.5">Power Net</text>
<text x="62.2" y="135.4">i</text>
<text x="71.6" y="137.5">Power Net</text>
<text x="74.4" y="135.4">i</text>
<text x="168.7" y="140.4">i</text>
<text x="170.1" y="140.4">Power Net</text>
<text x="128.3" y="186.8">Power Net i</text>
<text x="161.5" y="186.8">i</text>
<text x="162.9" y="186.8">Power Net</text>
<text x="161.5" y="198.1">i</text>
<text x="162.9" y="198.1">Power Net</text>
</g>
<g font-size="1.4" fill="#800000">
<text x="76.1" y="131.1">GPI O7</text>
<text x="76.1" y="129.5">GPI O6</text>
<text x="139.4" y="128.4">VBUS</text>
<text x="76.1" y="132.7">GPI O8</text>
<text x="116.9" y="142.8">TXD</text>
<text x="116.9" y="141.2">RXD</text>
<text x="165.3" y="138">VBUS</text>
<text x="116.9" y="146.1">RTS</text>
<text x="116.9" y="144.4">CTS</text>
<text x="164" y="147.7">D_N</text>
<text x="164" y="149.3">D_P</text>
<text x="48.7" y="153.7">VDD3V3</text>
<text x="92.5" y="155.3">AIO1</text>
<text x="43.8" y="161.7">RXD</text>
<text x="43.8" y="158.5">TXD</text>
<text x="92.5" y="158.5">AIO0</text>
<text x="92.5" y="161.7">GPIO7</text>
<text x="43.8" y="165">GPIO10</text>
<text x="92.5" y="165">GPIO3</text>
<text x="43.8" y="171.4">GPIO6</text>
<text x="43.8" y="168.2">RESET</text>
<text x="92.5" y="171.4">GPIO5</text>
<text x="92.5" y="168.2">CTS</text>
<text x="43.8" y="174.6">GPIO9</text>
<text x="43.8" y="177.8">GPIO4</text>
<text x="92.5" y="177.8">GPIO2</text>
<text x="43.8" y="181">GPIO11</text>
<text x="92.5" y="181">RTS</text>
<text x="92.5" y="184.3">GPIO8</text>
<text x="135.2" y="184.4">VBUS</text>
<text x="157.2" y="182.8">VDD3V3</text>
<text x="65.1" y="197.3">VDD3V3</text>
<text x="78.8" y="197.3">AIO1</text>
<text x="65.1" y="198.9">TXD</text>
<text x="65.1" y="200.5">RXD</text>
<text x="65.1" y="202.1">GPIO10</text>
<text x="65.1" y="203.7">RESET_N</text>
<text x="78.8" y="203.7">CTS</text>
<text x="78.8" y="202.1">GPIO3</text>
<text x="78.8" y="198.9">AIO0</text>
<text x="78.8" y="200.5">GPIO7</text>
<text x="125.2" y="200.5">RESET</text>
<text x="65.1" y="205.3">GPIO6</text>
<text x="65.1" y="207">GPIO9</text>
<text x="65.1" y="208.6">GPIO4</text>
<text x="78.8" y="208.6">GPIO2</text>
<text x="78.8" y="205.3">GPIO5</text>
<text x="104.4" y="209.4">VDD3V3</text>
<text x="125.2" y="208.6">GPIO4</text>
<text x="65.1" y="210.2">GPIO11</text>
<text x="78.8" y="210.2">RTS</text>
<text x="78.8" y="211.8">GPIO8</text>
</g>
<text font-size="1.4" fill="#00f" x="108.5" y="157.7">t</text>
</svg>
